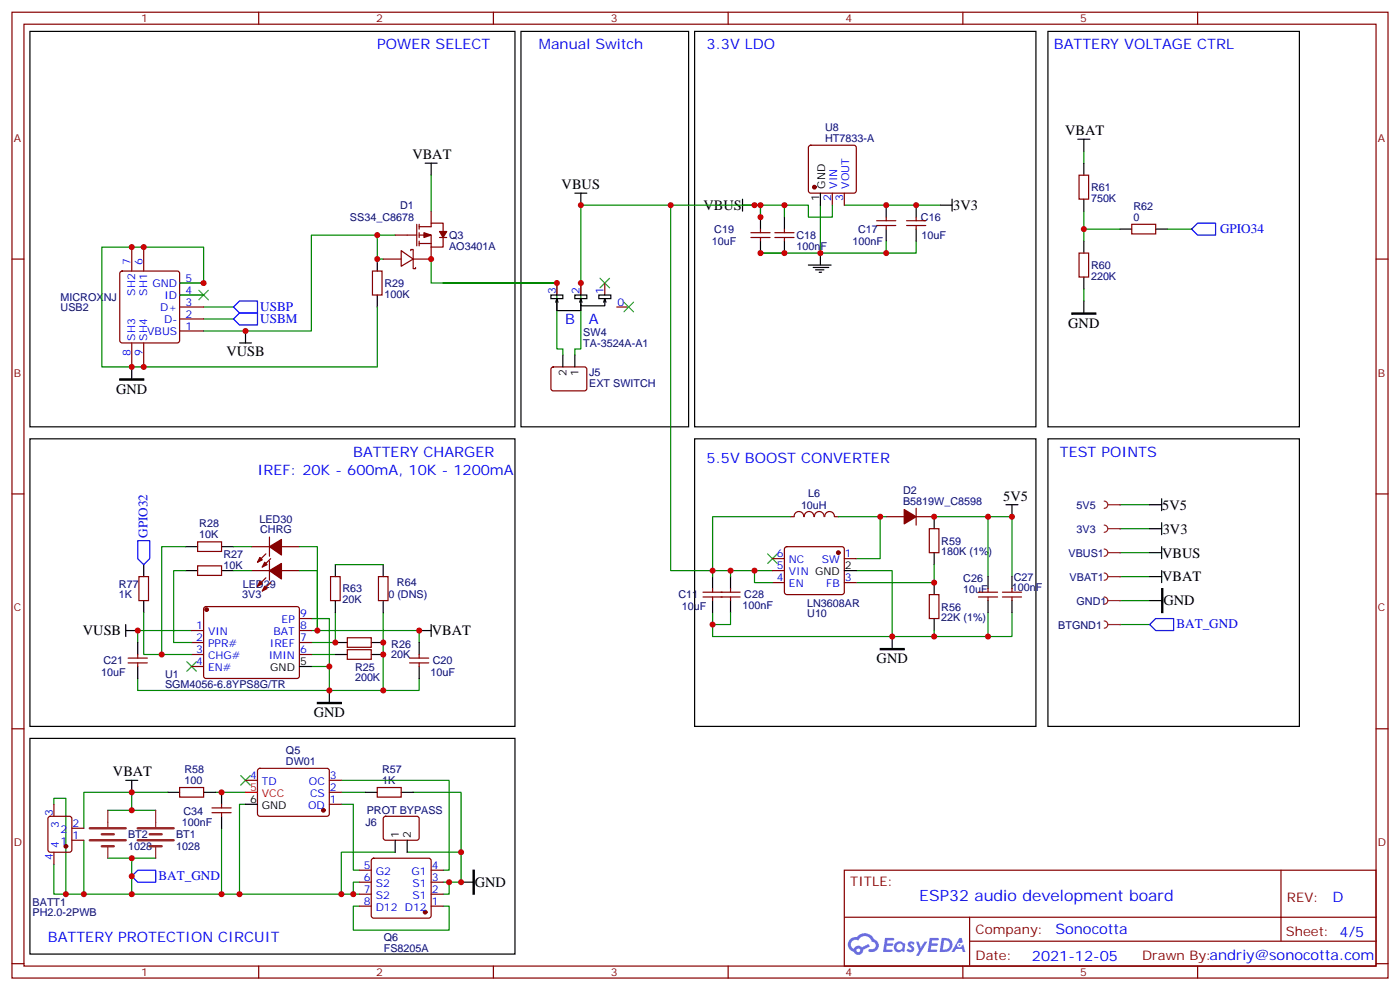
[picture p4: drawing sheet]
<svg xmlns="http://www.w3.org/2000/svg" width="412mm" height="292mm" viewBox="0 0 412 292" stroke-linecap="round" stroke-linejoin="round" font-family="sans-serif">
<g fill="none" stroke="#870000" stroke-width=".35">
<path d="M3.5 3.6h405.4v284.3h-405.4zM7.1 7.1h398.2v277.3h-398.2zM76.2 3.6v3.5M145.3 3.6v3.5M214.5 3.6v3.5M283.6 3.6v3.5M352.8 3.6v3.5M3.5 76.3h3.6M405.3 76.3h3.6M3.5 145.4h3.6M405.3 145.4h3.6M3.5 214.6h3.6"/>
<path d="M405.3 214.6h3.6M248.7 256.2h156.6v28.2h-156.6zM377.3 256.2v20.9M248.7 270h156.5M285.6 277.1h119.6M285.6 270v14.1M3.5 283.7h3.6M76.2 284.4v3.5M145.3 284.4v3.5M214.5 284.4v3.5M283.6 284.4v3.5M352.8 284.4v3.5"/>
<path d="M405.3 283.7h3.6"/>
</g>
<g fill="#5487ff">
<path d="M267.7 277.4a1.22 1.22 0 0 1 1.7 .2l-.4 .6a.47 .47 0 0 0-.3-.4 .47 .47 0 0 0-.5 .2l.1 .2a1.14 1.14 0 0 1 .8 1.8 1.14 1.14 0 0 1-1.9 0l-.2-.2 .5-.6 .7 .4a.29 .29 0 0 0 .3-.2 .29 .29 0 0 0-.2-.3 1.04 1.04 0 0 1-.6-1.7z"/>
<path d="M260.7 276.1h2.4l.3 .2-.2 .5-1.8 .1-.1 .8h1.5l.3 .4-.3 .3h-1.6l-.2 1.1 1.7 .1 .2 .3-.2 .3-2.6 .1z"/>
<path d="M273.8 276.1h2.4l.3 .2-.1 .5-1.8 .1-.2 .8h1.6l.3 .4-.4 .3h-1.6l-.1 1.1 1.7 .1 .2 .3-.2 .3-2.6 .1z"/>
<path d="M282.6 276.1h.7l.3 1.3-.6 .3a.69 .69 0 0 0-1 .3 .69 .69 0 0 0 .4 .9 .69 .69 0 0 0 .9-.6l.5-.2 .6 2.2h-.8l-.2-.9h-1.8l-.5 .9h-.8z"/>
<path d="M269.8 277.2h.8l.6 1.8 1.1-1.8h.9l-2.6 4.2h-.8l.9-1.6z"/>
<path d="M277.4 276.1l-.6 4.2h1.3a2.11 2.11 0 0 0 2.5-2.1 2.11 2.11 0 0 0-2.5-2.1zM278.1 276.8a1.39 1.39 0 0 1 1.7 1.5 1.39 1.39 0 0 1-1.8 1.2h-.3z"/>
<path d="M263.7 277.7a1.54 1.54 0 0 0-.1 2.2 1.54 1.54 0 0 0 2.2 .1l.6 .3 .3-2.3-.2-.3h-.4a1.49 1.49 0 0 0-2.4 0zM264 278.7a.94 .94 0 0 1 1.8 0 .94 .94 0 0 1-1.8 0z"/>
<path d="M250.4 276.5a2.18 2.18 0 0 0 1.1 3.7 1.44 1.44 0 0 0 1.6 .9 1.44 1.44 0 0 0 1.2-1.5l2-1-.5-.7-1.9 1a1.47 1.47 0 0 0-2.4 .4 1.39 1.39 0 0 1-.7-1.9 1.39 1.39 0 0 1 2-.5 2.12 2.12 0 0 1 2.2-1.3 2.12 2.12 0 0 1 1.9 1.7 1.14 1.14 0 0 1 1.1 1.4 1.14 1.14 0 0 1-1.7 .7 .43 .43 0 0 0-.5 .4 .43 .43 0 0 0 .4 .5 1.98 1.98 0 0 0 2.5-1.3 1.98 1.98 0 0 0-1.2-2.5 3.1 3.1 0 0 0-5.3-.7l-.9 .1zM252.3 279.8a.55 .55 0 0 1 1.1 0 .55 .55 0 0 1-1.1 0z"/>
<circle cx="282.6" cy="278.2" r=".26"/>
</g>
<g fill="none" stroke="#000" stroke-width=".35">
<path d="M8.8 9.2h142.9v116.5h-142.9zM153.5 9.2h49.3v116.5h-49.3zM204.6 9.2h100.6v116.5h-100.6zM308.7 9.2h74.1v116.5h-74.1zM125.2 48h3.6M127 48v3.6M218.7 58.6v3.6M241.7 56.9v3.5M280.5 58.6v3.6M111.1 76.3v3.5M218.7 60.4h3.5M224 63.9v3.6"/>
<path d="M224 71v3.5M231.1 63.9v3.6M231.1 71v3.5M238.1 78h6.7M239.5 78.7h4.6M240.2 79.4h2.5M241.7 74.5v3.5M261.1 60.4v3.5M261.1 67.5v3.5M269.9 60.4v3.5M269.9 67.5v3.5M276.9 60.4h3.6"/>
<path d="M72.3 97.4v3.6M111.1 86.9v3.5M241.3 80.2h.7M70.6 101h3.5M8.8 129.2h142.9v84.7h-142.9zM204.6 129.2h100.6v84.7h-100.6zM308.7 129.2h74.1v84.7h-74.1zM54.7 168h3.5M54.7 160.9h3.5M65.3 168h3.5M65.3 160.9h3.5M37 185.6h3.6"/>
<path d="M37 183.9v3.5M40.6 189.2v3.5M40.6 196.2v3.5M88.2 196.2h3.5M98.8 192.7h3.5M98.8 189.2h3.5M109.4 192.7h3.5M109.4 189.2h3.5M123.5 189.2v3.5M123.5 196.2v3.5M123.5 185.6h3.5M127 183.9v3.5"/>
<path d="M8.8 217.4h142.9v63.5h-142.9zM37 229.7h3.6M38.8 229.7v3.6M49.4 233.3h3.5M60 233.3h3.5M65.3 233.3v3.5M72.3 236.8h3.5M107.6 233.3h3.5M118.2 233.3h3.5M65.3 240.3v3.5M116.4 247.4v3.5M119.9 247.4v3.5"/>
<path d="M135.8 259.7h3.5"/>
</g>
<g fill="none" stroke="#008700" stroke-width=".35">
<path d="M111.1 69.2v7.1h1.8M116.4 69.2h-24.7v28.2h-19.4M127 76.3v7h37M222.2 60.4h8.9v3.5M224 74.5h17.7M224 60.4v3.5M231.1 60.4h7v3.5h7.1v-3.5M241.7 60.4v14.1h19.4v-3.5M248.7 60.4h28.2M269.9 71v3.5h-8.8M52.9 83.3h7.1v-10.6h-30v35.3h81.1M52.9 86.9h7.1"/>
<path d="M60 90.4h8.8M60 93.9h8.8M329.8 148.6h8.9M329.8 155.6h8.9M329.8 162.7h8.9M329.8 169.8h8.9M329.8 176.8h8.9M40.6 199.7v3.6h82.9v-3.6M56.4 185.6h-15.8v3.6M91.7 182.1h5.3v14.1M91.7 196.2h5.3v7.1M91.7 185.6h31.8v3.6"/>
<path d="M91.7 192.7h7.1M98.8 180.3v8.9h-7.1M112.9 180.3v23M329.8 183.9h8.9M15.9 236.8v-1.8h3.5v28.2M31.7 238.5h14.2M38.8 233.3h-14.1v10.5M49.4 233.3h-10.6v5.2M63.5 233.3h8.8M72.3 236.8h-1.7v26.4M100.5 229.7h31.8v26.5h-1.8M100.5 236.8h3.6v19.4h1.7"/>
<path d="M100.5 233.3h7.1M121.7 233.3h14.1v26.4h-3.5M15.9 254.4v8.8h22.9M24.7 247.4v15.8M31.7 252.7h14.2M38.8 252.7v10.5h65.3M65.3 243.8v19.4M105.8 259.7h-1.7v3.5h1.7M116.4 250.9h-15.9v12.3M119.9 250.9h15.9M130.5 259.7h1.8v3.5h-1.8M105.8 266.8h-1.7v7h28.2v-7h-1.8"/>
</g>
<g fill="none" stroke="#870000" stroke-width=".35">
<path d="M238.4 43l.4-.2h12.7l.5 .2 .2 .5v12.7l-.2 .5-.5 .2h-12.7l-.5-.3-.2-.4v-12.7zM245.2 56.9v3.5M248.7 56.9v3.5M38.8 72.7v7.1M42.3 72.7v7.1M109.7 79.8h2.8v7.1h-2.8zM112.9 76.3h5.3M116.4 69.2h6.4M118.2 73.8l3.5 2.5-3.5 2.1zM121 73.8v-.4h.7v2.9M121.7 76.3v2.8h.7v-.4M122.8 66v6.4"/>
<path d="M123.5 66.7h3.5v-1h3.5v2.5M123.5 69.2h3.5v3.5M123.5 66v1.5M123.5 68.5v1.4M123.5 71v1.4M123.5 71.7h3.5M127 72.7v3.6h-5.3M127 62.2v3.5M129.5 69.9h2.1M130.5 69.9v2.8h-3.5M221.2 69.9h5.6M221.2 68.5h5.6"/>
<path d="M224 67.5v1M224 69.9v1.1M228.2 69.9h5.7M228.2 68.5h5.7M231.1 67.5v1M231.1 69.9v1.1M258.2 66.4h5.7M258.2 65h5.7M261.1 63.9v1.1M261.1 66.4v1.1M267.1 66.4h5.6M267.1 65h5.6"/>
<path d="M269.9 63.9v1.1M269.9 66.4v1.1M35.5 80l.5-.2h16.2l.5 .2 .2 .5v19.8l-.2 .5-.5 .2h-16.2l-.5-.3-.2-.4v-19.8zM52.9 83.3h7.1M52.9 86.9h7.1M52.9 90.4h7.1M52.9 93.9h7.1M52.9 97.4h7.1M38.8 101v7M42.3 101v7M58.2 159.5h7.1v2.8h-7.1zM79.4 158.1v5.7"/>
<path d="M58.2 166.6h7.1v2.8h-7.1zM60.2 178.8l.5-.2h26.8l.5 .2 .2 .5-.1 20-.6 .4h-27.1l-.4-.7v-19.7zM74.1 168h5.3M74.1 160.9h5.3M78.3 170.1l-2.5 2.5M78.3 163.1l-2.5 2.4M79.4 165.2v5.6M79.7 171.5l-2.4 2.5M79.7 164.5l-2.4 2.4M82.9 168h5.3M82.9 160.9h5.3M37.7 195.2h5.7"/>
<path d="M37.7 193.7h5.7M40.6 192.7v1M40.6 195.2v1M56.4 185.6h3.6M56.4 189.2h3.6M56.4 192.7h3.6M56.4 196.2h3.6M88.2 185.6h3.5M88.2 189.2h3.5M88.2 192.7h3.5M88.2 182.1h3.5M102.3 191.3h7.1v2.8h-7.1z"/>
<path d="M102.3 187.7h7.1v2.9h-7.1zM120.6 195.2h5.7M120.6 193.7h5.7M123.5 192.7v1M123.5 195.2v1M52.9 231.8h7.1v2.9h-7.1zM62.4 239.3h5.7M62.4 237.8h5.7M65.3 236.8v1M65.3 239.3v1M72.3 229.7h3.5M76.1 226.4l.5-.2 20 .1 .4 .6-.1 13-.6 .4-20-.1-.5-.6v-12.7z"/>
<path d="M97 236.8h3.5M97 233.3h3.5M97 229.7h3.5M111.1 231.8h7.1v2.9h-7.1zM105.8 259.7h3.6M105.8 256.2h3.6M109.6 252.9l.5-.2h16.2l.5 .2 .2 .5v16.2l-.2 .5-.5 .2h-16.2l-.5-.2-.2-.5v-16.2zM113.1 240.5l.5-.2 9.4 .1 .5 .6-.1 5.9-.6 .5-9.5-.1-.4-.6v-5.7zM127 259.7h3.5M127 256.2h3.5M105.8 266.8h3.6M105.8 263.2h3.6"/>
<path d="M127 266.8h3.5M127 263.2h3.5"/>
</g>
<path d="M58.6 85.4l2.8 2.9M61.4 85.4l-2.8 2.9M55 194.8l2.9 2.8M57.9 194.8l-2.9 2.8M70.9 228.3l2.8 2.8M73.7 228.3l-2.8 2.8" fill="none" stroke="#3c3" stroke-width=".35"/>
<path d="M68.8 90.4l1.8-1.8h5.2v3.5h-5.2zM68.8 93.9l1.8-1.8h5.2v3.6h-5.2zM38.8 258l1.8-1.8h5.3v3.5h-5.3z" fill="none" stroke="#00f" stroke-width=".35"/>
<g fill="#870000" stroke="#870000" stroke-width=".35">
<path d="M76.6 171.2l.7 .7-1.5 .7z"/>
<path d="M78 172.6l.7 .7-1.4 .7z"/>
<path d="M79.4 168l3.5-2.1v4.6z"/>
<path d="M76.6 164.1l.7 .7-1.5 .7z"/>
<path d="M78 165.5l.7 .7-1.4 .7z"/>
<path d="M79.4 160.9l3.5-2.1v4.6z"/>
<path d="M124.9 68.5l2.1 .7-2.1 .7z"/>
<path d="M129.5 68.2h2.1l-1.1 1.7z"/>
<circle cx="60.9" cy="179.5" r=".53"/>
<circle cx="239.9" cy="55.1" r=".53"/>
<circle cx="95.2" cy="238.5" r=".53"/>
<circle cx="125.2" cy="268.5" r=".53"/>
</g>
<path d="M72.3 233.3h3.5" fill="none" stroke="#f00" stroke-width=".35"/>
<path d="M26.5 243.8h10.5M26.5 247.4h10.5M30 245.6h3.5M30 249.1h3.5M40.6 243.8h10.6M40.6 247.4h10.6M44.1 245.6h3.5M44.1 249.1h3.5" fill="none" stroke="#8c2424" stroke-width=".71"/>
<path d="M325.3 182.8a1.06 1.06 0 0 1 1 1.1 1.06 1.06 0 0 1-1 1M326.3 183.9h3.5M31.7 238.5v5M45.9 238.5v5M31.7 249.1v3.6M45.9 249.1v3.6" fill="none" stroke="#8c2424" stroke-width=".35"/>
<path d="M139.3 256.2h.4v7h-.4z" fill="#000" stroke="#000" stroke-width=".35"/>
<circle cx="329.8" cy="183.9" r=".18" fill="#8c2424"/>
<path d="M325.3 175.8a1.06 1.06 0 0 1 1 1 1.06 1.06 0 0 1-1 1.1M326.3 176.8h3.5" fill="none" stroke="#8c2424" stroke-width=".35"/>
<circle cx="329.8" cy="176.8" r=".18" fill="#8c2424"/>
<path d="M338.7 183.9l1.7-1.8h5.3v3.5h-5.3z" fill="none" stroke="#00f" stroke-width=".35"/>
<path d="M342.2 173.3h.3v7h-.3z" fill="#000" stroke="#000" stroke-width=".35"/>
<path d="M338.7 155.6h3.5M338.7 148.6h3.5M342.2 146.8v3.6M342.2 153.9v3.5M338.7 176.8h3.5M338.7 169.8h3.5M338.7 162.7h3.5M342.2 160.9v3.6M342.2 168v3.5" fill="none" stroke="#000" stroke-width=".35"/>
<path d="M325.3 168.7a1.06 1.06 0 0 1 1 1.1 1.06 1.06 0 0 1-1 1M326.3 169.8h3.5" fill="none" stroke="#8c2424" stroke-width=".35"/>
<circle cx="329.8" cy="169.8" r=".18" fill="#8c2424"/>
<path d="M325.3 161.6a1.06 1.06 0 0 1 1 1.1 1.06 1.06 0 0 1-1 1.1M326.3 162.7h3.5" fill="none" stroke="#8c2424" stroke-width=".35"/>
<circle cx="329.8" cy="162.7" r=".18" fill="#8c2424"/>
<path d="M325.3 154.6a1.06 1.06 0 0 1 1 1 1.06 1.06 0 0 1-1 1.1M326.3 155.6h3.5" fill="none" stroke="#8c2424" stroke-width=".35"/>
<circle cx="329.8" cy="155.6" r=".18" fill="#8c2424"/>
<path d="M325.3 147.5a1.06 1.06 0 0 1 1 1.1 1.06 1.06 0 0 1-1 1M326.3 148.6h3.5" fill="none" stroke="#8c2424" stroke-width=".35"/>
<circle cx="329.8" cy="148.6" r=".18" fill="#8c2424"/>
<g fill="none" stroke="#870000" stroke-width=".35">
<path d="M317.9 51.6h2.8v7h-2.8zM317.9 74.5h2.8v7.1h-2.8zM333.4 66h7v2.9h-7zM164 83.3v3.6M171.1 83.3v3.6M178.2 83.3v3.6M181.7 90.4h3.5M162.5 108.2l.5-.2 9.4 .1 .5 .6-.1 5.9-.6 .5-9.5-.1-.4-.6v-5.7zM232.8 152.1h1.1M233.9 152.1a1.41 1.41 0 0 1 1.4-1.5 1.41 1.41 0 0 1 1.4 1.5M236.9 152.1a1.41 1.41 0 0 1 1.4-1.5 1.41 1.41 0 0 1 1.4 1.5M239.9 152.1a1.41 1.41 0 0 1 1.4-1.5 1.41 1.41 0 0 1 1.4 1.5"/>
<path d="M243 152.1a1.41 1.41 0 0 1 1.4-1.5 1.41 1.41 0 0 1 1.4 1.5M245.9 152.1h1M261.1 152.1h5.2M269.9 149.6v5M269.9 152.1h5.3M273.8 155.6h2.8v7.1h-2.8zM40.9 169.8h2.8v7h-2.8zM97.4 169.8h2.8v7h-2.8zM111.5 169.8h2.8v7h-2.8zM207.1 175.8h10.9M207.1 174.3h10.9M209.9 173.3v1"/>
<path d="M209.9 175.8v1M215.2 173.3v1M215.2 175.8v1M227.5 164.5h3.6M227.5 171.5h3.6M227.5 168h3.6M231.3 161.1l.5-.2h16.2l.5 .2 .2 .5v12.7l-.2 .5-.5 .2h-16.2l-.5-.2-.2-.5v-12.7zM248.7 164.5h3.5M248.7 171.5h3.5M273.8 175h2.8v7.1h-2.8zM288.2 175.8h5.7M288.2 174.3h5.7"/>
<path d="M291 173.3v1M291 175.8v1M295.3 175.8h5.6M295.3 174.3h5.6M298.1 173.3v1M298.1 175.8v1M15.9 236.8v3.5M14.3 240.5l.5-.2h5.7l.6 .4 .1 9.5-.5 .6-5.9 .1-.6-.5-.1-9.4zM15.9 250.9v3.5M21.2 247.4h3.5M21.2 243.8h3.5"/>
</g>
<g fill="none" stroke="#000" stroke-width=".35">
<path d="M169.3 56.9h3.6M171.1 56.9v3.5M317.5 41h3.5M319.3 41v3.5M319.3 48v3.6M319.3 58.6v3.6M319.3 71v3.5M329.8 67.5h3.6M340.4 67.5h3.6M162.3 86.9h3.5v1h-3.5zM164 87.9v3.5h7.1v-1.7M164 87.9l-.3 1.1"/>
<path d="M164 87.9l.4 1.1M169.3 86.9h3.6v1h-3.6zM171.1 87.9v2.1h7.1v-2.1M171.1 87.9l-.4 1.1M171.1 87.9l.3 1.1M176.4 86.9h3.5v1h-3.5zM178.2 87.9l-.4 1.1M178.2 87.9l.3 1.1M319.3 81.6v3.5M319.3 88.6v3.5M38.8 108v3.5M165.8 104.5v3.5"/>
<path d="M169.3 104.5v3.5M275.2 152.1v3.5M296.3 148.6h3.6M298.1 148.6v3.5M42.3 166.2v3.6M42.3 176.8v3.5M98.8 166.2v3.6M98.8 176.8v3.5M112.9 166.2v3.6M112.9 176.8v3.5M209.9 169.8v3.5M209.9 176.8v3.5"/>
<path d="M215.2 169.8v3.5M215.2 176.8v3.5M248.7 168h3.5M275.2 162.7v3.5M275.2 171.5v3.5M291 169.8v3.5M291 176.8v3.5M298.1 169.8v3.5M298.1 176.8v3.5M262.8 187.4v3.5M275.2 182.1v3.5M97 203.3v3.5"/>
</g>
<g fill="none" stroke="#008700" stroke-width=".35">
<path d="M127 51.6v10.6M319.3 44.5v3.5M197.6 60.4v107.6h29.9M224 63.9v-3.5h-52.9v42.3h-1.8v1.8M319.3 62.2v8.8M319.3 67.5h10.5M344 67.5h7M60 97.4h12.3M111.1 90.4v17.6M164 83.3h-33.5h33.5v19.4h1.8v1.8M319.3 85.1v3.5M232.8 152.1h-22.9v17.7"/>
<path d="M246.9 152.1h12.4v12.4h-7.1M259.3 152.1h1.8M275.2 152.1h15.8v17.7M291 152.1h7.1v17.7M54.7 168h-3.5v21.2h5.2M54.7 160.9h-7.1v31.8h8.8M68.8 160.9h5.3M68.8 168h5.3M88.2 160.9h5.3v24.7v-17.6h-5.3M98.8 166.2h14.1M215.2 168v1.8M222.2 168v3.5h5.3"/>
<path d="M252.2 168h10.6v19.4M275.2 166.2v5.3h-23M42.3 180.3v12.4h5.3M209.9 180.3v7.1h81.1v-7.1M215.2 180.3v3.6h-5.3M275.2 185.6v1.8M298.1 180.3v7.1h-7.1"/>
</g>
<path d="M315.7 92.1h7.1v.4h-7.1zM35.3 111.5h7v.4h-7zM259.3 190.9h7v.4h-7zM93.5 206.8h7v.4h-7z" fill="#000" stroke="#000" stroke-width=".35"/>
<path d="M176.7 81.9l2.9 2.8M179.6 81.9l-2.9 2.8M183.8 89l2.8 2.8M186.6 89l-2.8 2.8M226.1 163.1l2.9 2.8M229 163.1l-2.9 2.8" fill="none" stroke="#3c3" stroke-width=".35"/>
<g fill="#870000" stroke="#870000" stroke-width=".35">
<path d="M266.3 150l3.6 2.1-3.6 2.1z"/>
<circle cx="246.9" cy="162.7" r=".53"/>
<circle cx="19.4" cy="249.1" r=".53"/>
</g>
<path d="M351 67.5l1.8-1.8h5.3v3.5h-5.3zM40.6 159.2h3.5v5.3l-1.8 1.7-1.7-1.7z" fill="none" stroke="#00f" stroke-width=".35"/>
<g fill="#c00">
<circle cx="269.9" cy="60.4" r=".88"/>
<circle cx="261.1" cy="60.4" r=".88"/>
<circle cx="261.1" cy="74.5" r=".88"/>
<circle cx="224" cy="60.4" r=".88"/>
<circle cx="60" cy="83.3" r=".88"/>
<circle cx="38.8" cy="72.7" r=".88"/>
<circle cx="42.3" cy="72.7" r=".88"/>
<circle cx="38.8" cy="108" r=".88"/>
<circle cx="123.5" cy="185.6" r=".88"/>
<circle cx="40.6" cy="185.6" r=".88"/>
<circle cx="97" cy="196.2" r=".88"/>
<circle cx="112.9" cy="192.7" r=".88"/>
<circle cx="127" cy="76.3" r=".88"/>
<circle cx="111.1" cy="76.3" r=".88"/>
<circle cx="111.1" cy="69.2" r=".88"/>
<circle cx="231.1" cy="60.4" r=".88"/>
<circle cx="224" cy="74.5" r=".88"/>
<circle cx="241.7" cy="74.5" r=".88"/>
<circle cx="231.1" cy="74.5" r=".88"/>
<circle cx="135.8" cy="250.9" r=".88"/>
<circle cx="100.5" cy="263.2" r=".88"/>
<circle cx="38.8" cy="258" r=".88"/>
<circle cx="19.4" cy="263.2" r=".88"/>
<circle cx="24.7" cy="263.2" r=".88"/>
<circle cx="38.8" cy="263.2" r=".88"/>
<circle cx="65.3" cy="263.2" r=".88"/>
<circle cx="65.3" cy="233.3" r=".88"/>
<circle cx="70.6" cy="263.2" r=".88"/>
<circle cx="104.1" cy="263.2" r=".88"/>
<circle cx="38.8" cy="233.3" r=".88"/>
<circle cx="135.8" cy="259.7" r=".88"/>
<circle cx="132.3" cy="259.7" r=".88"/>
<circle cx="38.8" cy="252.7" r=".88"/>
<circle cx="38.8" cy="238.5" r=".88"/>
<circle cx="291" cy="187.4" r=".88"/>
<circle cx="291" cy="152.1" r=".88"/>
<circle cx="298.1" cy="152.1" r=".88"/>
<circle cx="275.2" cy="171.5" r=".88"/>
<circle cx="262.8" cy="187.4" r=".88"/>
<circle cx="275.2" cy="187.4" r=".88"/>
<circle cx="222.3" cy="168" r=".88"/>
<circle cx="209.9" cy="168" r=".88"/>
<circle cx="259.3" cy="152.1" r=".88"/>
<circle cx="275.2" cy="152.1" r=".88"/>
<circle cx="215.2" cy="168" r=".88"/>
<circle cx="209.9" cy="183.9" r=".88"/>
<circle cx="319.3" cy="67.5" r=".88"/>
<circle cx="93.5" cy="185.6" r=".88"/>
<circle cx="98.8" cy="189.2" r=".88"/>
<circle cx="112.9" cy="189.2" r=".88"/>
<circle cx="171.1" cy="60.4" r=".88"/>
<circle cx="224" cy="63.9" r=".88"/>
<circle cx="222.3" cy="60.4" r=".88"/>
<circle cx="171.1" cy="83.3" r=".88"/>
<circle cx="164" cy="83.3" r=".88"/>
<circle cx="197.6" cy="60.4" r=".88"/>
<circle cx="72.3" cy="97.4" r=".88"/>
<circle cx="112.9" cy="203.3" r=".88"/>
<circle cx="97" cy="203.3" r=".88"/>
<circle cx="42.3" cy="108" r=".88"/>
<circle cx="47.6" cy="192.7" r=".88"/>
</g>
<text font-size="4.6" fill="#00f" x="270.8" y="265.2">ESP32 audio development board</text>
<g font-size="4.2" fill="#00f">
<text x="111.1" y="14.5">POWER SELECT</text>
<text x="158.7" y="14.5">Manual Switch</text>
<text x="208.1" y="14.5">3.3V LDO</text>
<text x="310.4" y="14.5">BATTERY VOLTAGE CTRL</text>
<text x="166.4" y="95.5">B</text>
<text x="173.4" y="95.5">A</text>
<text x="104.1" y="134.5">BATTERY CHARGER</text>
<text x="208.1" y="136.2">5.5V BOOST CONVERTER</text>
<text x="312.2" y="134.5">TEST POINTS</text>
<text x="75.8" y="139.8">IREF: 20K - 600mA, 10K - 1200mA</text>
<text x="392.5" y="265.4">D</text>
<text x="310.9" y="275">Sonocotta</text>
<text x="14.1" y="277.4">BATTERY PROTECTION CIRCUIT</text>
<text x="304" y="282.8">2021-12-05</text>
</g>
<g font-size="4.2">
<text x="313.7" y="39.7">VBAT</text>
<text x="121.5" y="46.9">VBAT</text>
<text x="165.4" y="55.7">VBUS</text>
<text x="207.2" y="61.8">VBUS</text>
<text x="280.8" y="61.8">3V3</text>
<text x="314.7" y="96.5">GND</text>
<text x="66.7" y="104.9">VUSB</text>
<text x="34.2" y="116">GND</text>
<text x="295.5" y="147.5">5V5</text>
<text x="342.4" y="150">5V5</text>
<text x="342.5" y="157.1">3V3</text>
<text x="342.4" y="164.2">VBUS</text>
<text x="342.4" y="171.1">VBAT</text>
<text x="342.7" y="178.2">GND</text>
<text x="24.4" y="187">VUSB</text>
<text x="127.2" y="187.1">VBAT</text>
<text x="258.2" y="195.2">GND</text>
<text x="92.4" y="211.2">GND</text>
<text x="33.3" y="228.5">VBAT</text>
<text x="139.9" y="261.1">GND</text>
</g>
<g font-size="3.9" fill="#00f">
<text x="359.4" y="68.7">GPIO34</text>
<text x="76.7" y="91.5">USBP</text>
<text x="76.7" y="95">USBM</text>
<text x="43.5" y="158.4" transform="rotate(-90 43.5 158.4)">GPIO32</text>
<text x="346.5" y="185">BAT_GND</text>
<text x="46.7" y="259.1">BAT_GND</text>
</g>
<g font-size="3.9" fill="#800">
<text x="250.5" y="260.8">TITLE:</text>
<text x="379.1" y="265.4">REV:</text>
<text x="287.4" y="275">Company:</text>
<text x="378.7" y="275.6">Sheet: 4/5</text>
<text x="287.4" y="282.6">Date:</text>
<text x="336.4" y="282.7">Drawn By:andriy@sonocotta.com</text>
</g>
<g font-size="3.2" fill="#800">
<text x="41.6" y="6.6">1</text>
<text x="110.8" y="6.6">2</text>
<text x="179.9" y="6.6">3</text>
<text x="249.1" y="6.6">4</text>
<text x="318.2" y="6.6">5</text>
<text x="4.1" y="41.7">A</text>
<text x="405.9" y="41.7">A</text>
<text x="4.1" y="110.8">B</text>
<text x="405.9" y="110.8">B</text>
<text x="4.1" y="180">C</text>
<text x="405.9" y="180">C</text>
<text x="4.1" y="249.1">D</text>
<text x="405.9" y="249.1">D</text>
<text x="41.6" y="287.4">1</text>
<text x="110.8" y="287.4">2</text>
<text x="179.9" y="287.4">3</text>
<text x="249.1" y="287.4">4</text>
<text x="318.2" y="287.4">5</text>
</g>
<g font-size="3.2" fill="#000080">
<text x="243.1" y="41.7">HT7833-A</text>
<text x="243.1" y="38.5">U8</text>
<text x="321.4" y="59.5">750K</text>
<text x="321.4" y="56.2">R61</text>
<text x="103.1" y="65">SS34_C8678</text>
<text x="117.8" y="61.5">D1</text>
<text x="271.3" y="65.1">C16</text>
<text x="333.9" y="65">0</text>
<text x="333.9" y="61.8">R62</text>
<text x="132.3" y="70.3">Q3</text>
<text x="210.4" y="68.6">C19</text>
<text x="234.6" y="70.3">C18</text>
<text x="252.7" y="68.6">C17</text>
<text x="271.4" y="70.4">10uF</text>
<text x="132.3" y="73.5">AO3401A</text>
<text x="209.7" y="72.1">10uF</text>
<text x="234.6" y="73.5">100nF</text>
<text x="251.1" y="72.1">100nF</text>
<text x="321.4" y="82.5">220K</text>
<text x="321.4" y="79.2">R60</text>
<text x="17.8" y="88.7">MICROXNJ</text>
<text x="113.2" y="87.6">100K</text>
<text x="113.2" y="84.5">R29</text>
<text x="17.8" y="91.7">USB2</text>
<text x="171.8" y="98.9">SW4</text>
<text x="171.8" y="102.1">TA-3524A-A1</text>
<text x="173.6" y="113.9">EXT SWITCH</text>
<text x="173.6" y="110.6">J5</text>
<text x="236" y="149.8">10uH</text>
<text x="238.1" y="146.3">L6</text>
<text x="266" y="148.6">B5819W_C8598</text>
<text x="266" y="145.4">D2</text>
<text x="317.1" y="149.8">5V5</text>
<text x="58.7" y="155.3">R28</text>
<text x="76.4" y="153.9">LED30</text>
<text x="58.7" y="158.5">10K</text>
<text x="76.6" y="156.8">CHRG</text>
<text x="277.3" y="160.3">R59</text>
<text x="317.1" y="156.8">3V3</text>
<text x="65.8" y="167.4">10K</text>
<text x="65.8" y="164.2">R27</text>
<text x="277.3" y="163.5">180K (1%)</text>
<text x="314.8" y="163.9">VBUS1</text>
<text x="35" y="173">R77</text>
<text x="71.5" y="173">LED29</text>
<text x="116.9" y="172.7">R64</text>
<text x="283.8" y="171.3">C26</text>
<text x="298.6" y="170.9">C27</text>
<text x="315.1" y="170.9">VBAT1</text>
<text x="35" y="176.2">1K</text>
<text x="71.4" y="176.2">3V3</text>
<text x="100.9" y="177.6">20K</text>
<text x="100.9" y="174.4">R63</text>
<text x="114.4" y="176.2">0 (DNS)</text>
<text x="199.8" y="176.2">C11</text>
<text x="200.9" y="179.7">10uF</text>
<text x="218.7" y="179.4">100nF</text>
<text x="219.2" y="176.2">C28</text>
<text x="237.8" y="178.6">LN3608AR</text>
<text x="277.3" y="179.7">R56</text>
<text x="283.8" y="174.4">10uF</text>
<text x="298.1" y="174.1">100nF</text>
<text x="317.1" y="178">GND1</text>
<text x="237.8" y="181.8">U10</text>
<text x="277.3" y="182.9">22K (1%)</text>
<text x="311.7" y="185">BTGND1</text>
<text x="115.2" y="190.7">R26</text>
<text x="30.5" y="195.6">C21</text>
<text x="104.6" y="197.4">R25</text>
<text x="115.2" y="193.8">20K</text>
<text x="127.5" y="195.6">C20</text>
<text x="29.8" y="199.1">10uF</text>
<text x="48.6" y="202.6">SGM4056-6.8YPS8G/TR</text>
<text x="48.6" y="199.5">U1</text>
<text x="104.6" y="200.5">200K</text>
<text x="126.8" y="199.1">10uF</text>
<text x="84.2" y="221.8">Q5</text>
<text x="54.3" y="227.5">R58</text>
<text x="84.2" y="225.1">DW01</text>
<text x="112.6" y="227.5">R57</text>
<text x="54.3" y="230.8">100</text>
<text x="112.6" y="230.8">1K</text>
<text x="108" y="239.7">PROT BYPASS</text>
<text x="53.5" y="243.2">100nF</text>
<text x="54" y="240">C34</text>
<text x="107.6" y="243.3">J6</text>
<text x="37.7" y="250.1">1028</text>
<text x="37.7" y="246.8">BT2</text>
<text x="51.9" y="250.1">1028</text>
<text x="51.9" y="246.8">BT1</text>
<text x="9.6" y="269.7">PH2.0-2PWB</text>
<text x="9.6" y="266.6">BATT1</text>
<text x="113.1" y="280.3">FS8205A</text>
<text x="113.1" y="277">Q6</text>
</g>
<g font-size="3.2">
<text x="241.3" y="59.1" transform="rotate(-90 241.3 59.1)">1</text>
<text x="243.1" y="55.6" transform="rotate(-90 243.1 55.6)">GND</text>
<text x="166.9" y="110.7" transform="rotate(-90 166.9 110.7)">2</text>
<text x="170.4" y="110.7" transform="rotate(-90 170.4 110.7)">1</text>
<text x="248.9" y="167.6">2</text>
<text x="79.6" y="197.6">GND</text>
<text x="88.4" y="195.9">5</text>
<text x="73.7" y="236.4">6</text>
<text x="77.2" y="238.2">GND</text>
<text x="117.5" y="246.7" transform="rotate(-90 117.5 246.7)">1</text>
<text x="121" y="246.7" transform="rotate(-90 121 246.7)">2</text>
</g>
<g font-size="3.2" fill="#00f">
<text x="244.8" y="59.1" transform="rotate(-90 244.8 59.1)">2</text>
<text x="246.6" y="55.6" transform="rotate(-90 246.6 55.6)">VIN</text>
<text x="248.4" y="59.1" transform="rotate(-90 248.4 59.1)">3</text>
<text x="250.1" y="55.6" transform="rotate(-90 250.1 55.6)">VOUT</text>
<text x="38.5" y="78" transform="rotate(-90 38.5 78)">7</text>
<text x="42" y="78" transform="rotate(-90 42 78)">6</text>
<text x="54.7" y="83">5</text>
<text x="39.9" y="87.1" transform="rotate(-90 39.9 87.1)">SH2</text>
<text x="43.4" y="87.1" transform="rotate(-90 43.4 87.1)">SH1</text>
<text x="44.9" y="84.4">GND</text>
<text x="48.4" y="87.9">ID</text>
<text x="54.7" y="86.5">4</text>
<text x="163.7" y="86.7" transform="rotate(-90 163.7 86.7)">3</text>
<text x="170.7" y="86.7" transform="rotate(-90 170.7 86.7)">2</text>
<text x="177.8" y="86.7" transform="rotate(-90 177.8 86.7)">1</text>
<text x="47.2" y="91.4">D+</text>
<text x="48.3" y="95">D-</text>
<text x="54.7" y="90">3</text>
<text x="54.7" y="93.6">2</text>
<text x="181.9" y="90">0</text>
<text x="39.9" y="100.3" transform="rotate(-90 39.9 100.3)">SH3</text>
<text x="43.4" y="98.5">VBUS</text>
<text x="43.4" y="100.3" transform="rotate(-90 43.4 100.3)">SH4</text>
<text x="54.7" y="97.1">1</text>
<text x="38.5" y="104.7" transform="rotate(-90 38.5 104.7)">8</text>
<text x="42" y="104.7" transform="rotate(-90 42 104.7)">9</text>
<text x="228.9" y="167.6">5</text>
<text x="228.9" y="164.1">6</text>
<text x="232.4" y="165.9">NC</text>
<text x="242.1" y="165.9">SW</text>
<text x="248.9" y="164.1">1</text>
<text x="228.9" y="171.2">4</text>
<text x="232.4" y="172.9">EN</text>
<text x="232.4" y="169.4">VIN GND</text>
<text x="243.4" y="172.9">FB</text>
<text x="248.9" y="171.2">3</text>
<text x="57.8" y="185.3">1</text>
<text x="83" y="183.5">EP</text>
<text x="88.4" y="185.3">8</text>
<text x="88.4" y="181.8">9</text>
<text x="57.8" y="188.8">2</text>
<text x="61.3" y="187">VIN</text>
<text x="61.3" y="190.6">PPR#</text>
<text x="79.5" y="190.6">IREF</text>
<text x="80.6" y="187">BAT</text>
<text x="88.4" y="188.8">7</text>
<text x="57.8" y="192.3">3</text>
<text x="57.8" y="195.9">4</text>
<text x="61.3" y="194.1">CHG#</text>
<text x="61.3" y="197.6">EN#</text>
<text x="79.2" y="194.1">IMIN</text>
<text x="88.4" y="192.3">6</text>
<text x="73.7" y="229.4">4</text>
<text x="77.2" y="231.1">TD</text>
<text x="91" y="231.1">OC</text>
<text x="97.2" y="232.9">2</text>
<text x="97.2" y="229.4">3</text>
<text x="90.8" y="238.2">OD</text>
<text x="91.3" y="234.7">CS</text>
<text x="97.2" y="236.4">1</text>
<text x="15.5" y="240.1" transform="rotate(-90 15.5 240.1)">3</text>
<text x="17.3" y="243.6" transform="rotate(-90 17.3 243.6)">3</text>
<text x="17.8" y="245.3">2</text>
<text x="21.3" y="243.5">2</text>
<text x="17.3" y="249.6" transform="rotate(-90 17.3 249.6)">4</text>
<text x="17.8" y="248.8">1</text>
<text x="21.3" y="247">1</text>
<text x="15.5" y="253.1" transform="rotate(-90 15.5 253.1)">4</text>
<text x="107.2" y="255.8">5</text>
<text x="110.7" y="257.6">G2</text>
<text x="121.2" y="257.6">G1</text>
<text x="127.2" y="255.8">4</text>
<text x="107.2" y="259.4">6</text>
<text x="107.2" y="262.9">7</text>
<text x="110.7" y="261.1">S2</text>
<text x="121.5" y="261.1">S1</text>
<text x="127.2" y="262.9">2</text>
<text x="127.2" y="259.4">3</text>
<text x="107.2" y="266.4">8</text>
<text x="110.7" y="264.7">S2</text>
<text x="110.7" y="268.2">D12 D12</text>
<text x="121.5" y="264.7">S1</text>
<text x="127.2" y="266.4">1</text>
</g>
<g font-size="3.2" fill="#f00">
<text x="73.7" y="232.9">5</text>
<text x="77.2" y="234.7">VCC</text>
</g>
</svg>
